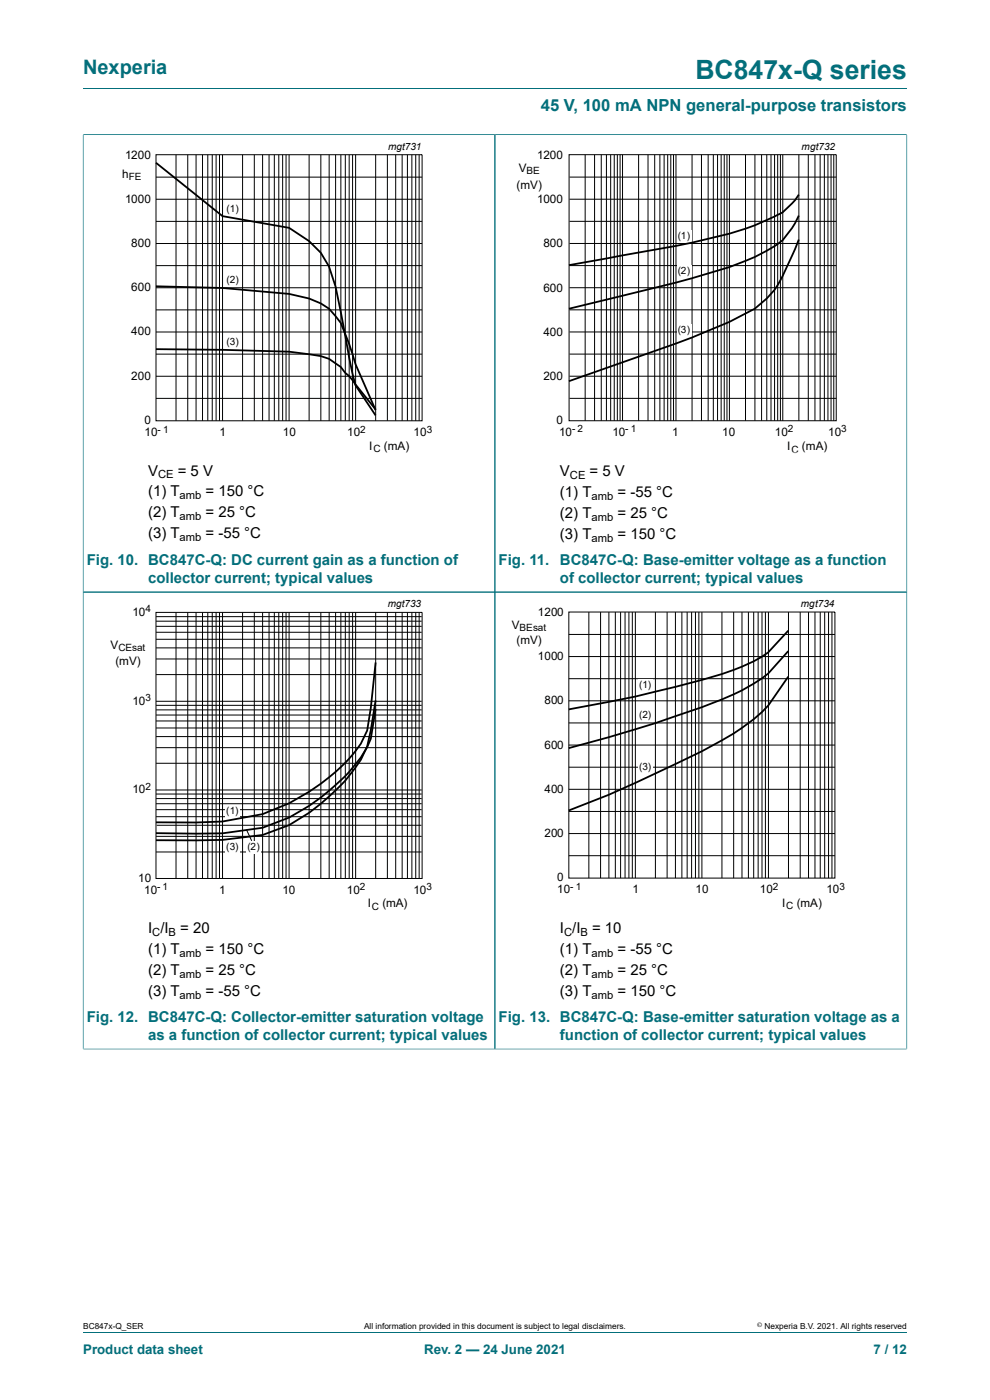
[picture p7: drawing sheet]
<svg xmlns="http://www.w3.org/2000/svg" width="210mm" height="297mm" viewBox="0 0 210 297" stroke-linecap="round" stroke-linejoin="round" font-family="sans-serif">
<path d="M17.6 18.8h174.8M17.6 28.5v97.1h87.4v-97h-87.4" fill="none" stroke="#036f7b" stroke-width=".21"/>
<g fill="none" stroke="#000" stroke-width=".21">
<path d="M33.1 32.8h56.4v56.5h-56.4zM33.1 37.6h56.4M37.3 32.8v56.5M39.8 32.8v56.5M41.6 32.8v56.5M43 32.8v56.5M44.1 32.8v56.5M45 32.8v56.5M45.8 32.8v56.5M46.6 32.8v56.5M47.2 32.8v56.5M51.5 32.8v56.5"/>
<path d="M53.9 32.8v56.5M55.7 32.8v56.5M57.1 32.8v56.5M58.2 32.8v56.5M59.1 32.8v56.5M60 32.8v56.5M60.7 32.8v56.5M61.3 32.8v56.5M65.6 32.8v56.5M68.1 32.8v56.5M69.8 32.8v56.5M71.2 32.8v56.5"/>
<path d="M72.3 32.8v56.5M73.2 32.8v56.5M74.1 32.8v56.5M74.8 32.8v56.5M75.4 32.8v56.5M79.7 32.8v56.5M82.2 32.8v56.5M83.9 32.8v56.5M85.3 32.8v56.5M86.4 32.8v56.5M87.4 32.8v56.5M88.2 32.8v56.5"/>
<path d="M88.9 32.8v56.5M33.1 56.4h56.4M33.1 47h56.4M33.1 51.7h56.4M33.1 42.3h56.4M33.1 70.4h56.4M33.1 79.8h56.4M33.1 65.7h56.4M33.1 75.1h56.4M33.1 61h56.4M33.1 84.5h56.4"/>
</g>
<g fill="#fff">
<path d="M47.9 43.1h3v2.6h-3z"/>
<path d="M47.9 58.3h3v2.6h-3z"/>
<path d="M47.9 71.3h3v2.6h-3z"/>
</g>
<path d="M33.1 34.5l14.1 11.4 14.1 2.4 4.3 2.8 2.4 2.5 1.8 2.9 1.4 4.3 1.1 5.3a185.1 185.1 0 0 0 3.1 15.6l4.3 6.4M33.1 74.1l14.1 .1 14.1 .4 6.7 .9 1.8 .6 2.5 1.7 .9 1.3 1.6 1.5 4.9 6.3M33.1 60.7l14.1 .4 14.1 1.3 4.3 .9 2.4 1.1 1.8 1.1 2.5 3a61.6 61.6 0 0 1 3.1 8.7l4.3 9.8" fill="none" stroke="#000" stroke-width=".38"/>
<path d="M20.4 29.9h81.8v66.3h-81.8z" fill="none" stroke="#fff" stroke-width=".21"/>
<path d="M192.4 28.5v97.1h-87.4v-97h87.4" fill="none" stroke="#036f7b" stroke-width=".21"/>
<g fill="none" stroke="#000" stroke-width=".21">
<path d="M120.7 32.8h56.7v56.5h-56.7zM120.8 37.6h56.6M124.1 32.8v56.5M126.1 32.8v56.5M127.5 32.8v56.5M128.6 32.8v56.5M129.5 32.8v56.5M130.3 32.8v56.5M131 32.8v56.5M131.5 32.8v56.5M132.1 32.8v56.5M135.5 32.8v56.5"/>
<path d="M137.5 32.8v56.5M138.9 32.8v56.5M140 32.8v56.5M140.9 32.8v56.5M141.6 32.8v56.5M142.3 32.8v56.5M142.9 32.8v56.5M143.4 32.8v56.5M146.8 32.8v56.5M148.8 32.8v56.5M150.2 32.8v56.5M151.3 32.8v56.5"/>
<path d="M152.2 32.8v56.5M153 32.8v56.5M153.6 32.8v56.5M154.2 32.8v56.5M154.7 32.8v56.5M158.1 32.8v56.5M160.1 32.8v56.5M161.5 32.8v56.5M162.6 32.8v56.5M163.5 32.8v56.5M164.3 32.8v56.5M165 32.8v56.5"/>
<path d="M165.5 32.8v56.5M166 32.8v56.5M169.5 32.8v56.5M171.5 32.8v56.5M172.9 32.8v56.5M174 32.8v56.5M174.9 32.8v56.5M175.6 32.8v56.5M176.3 32.8v56.5M176.9 32.8v56.5M120.8 56.3h56.6M120.8 47h56.6"/>
<path d="M120.8 51.7h56.6M120.8 42.3h56.6M120.8 70.4h56.6M120.8 79.8h56.6M120.8 65.7h56.6M120.8 75.1h56.6M120.8 61h56.6M120.8 84.5h56.6"/>
</g>
<g fill="#fff">
<path d="M143.6 48.8h3v2.6h-3z"/>
<path d="M143.6 56.2h3v2.6h-3z"/>
<path d="M143.6 68.9h3v2.6h-3z"/>
</g>
<path d="M169.4 41.3a14 14 0 0 1-3.9 4l-1.2 .6a61.2 61.2 0 0 1-17.5 5.6l-26.1 4.7M169.4 45.7l-.7 1.6a12 12 0 0 1-6.1 5.9 64.8 64.8 0 0 1-15.8 5.8l-26.1 6.5M169.4 50.8l-1.4 3.4a37.9 37.9 0 0 1-3.7 7.3l-1.7 1.8-2.5 2.2a96.9 96.9 0 0 1-16.7 7.4l-22.7 8" fill="none" stroke="#000" stroke-width=".38"/>
<path d="M107.8 29.8h81.8v66.3h-81.8z" fill="none" stroke="#fff" stroke-width=".21"/>
<path d="M17.6 222.5h87.4v-96.9h-87.4v97" fill="none" stroke="#036f7b" stroke-width=".21"/>
<g fill="none" stroke="#000" stroke-width=".21">
<path d="M33.1 129.9h56.4v56.5h-56.4zM33.1 139.8h56.3M33.1 137.4h56.3M33.1 135.6h56.3M33.1 134.1h56.3M33.1 132.9h56.3M33.1 131.8h56.3M33.1 130.8h56.3M37.3 129.9v56.5M39.8 129.9v56.5M41.6 129.9v56.5M43 129.9v56.5"/>
<path d="M44.1 129.9v56.5M45 129.9v56.5M45.8 129.9v56.5M46.6 129.9v56.5M47.2 129.9v56.5M51.5 129.9v56.5M53.9 129.9v56.5M55.7 129.9v56.5M57.1 129.9v56.5M58.2 129.9v56.5M59.1 129.9v56.5M60 129.9v56.5"/>
<path d="M60.7 129.9v56.5M61.3 129.9v56.5M65.6 129.9v56.5M68.1 129.9v56.5M69.8 129.9v56.5M71.2 129.9v56.5M72.3 129.9v56.5M73.3 129.9v56.5M74.1 129.9v56.5M74.8 129.9v56.5M75.4 129.9v56.5M79.7 129.9v56.5"/>
<path d="M82.2 129.9v56.5M83.9 129.9v56.5M85.3 129.9v56.5M86.4 129.9v56.5M87.4 129.9v56.5M88.2 129.9v56.5M88.9 129.9v56.5M33.1 158.6h56.3M33.1 156.3h56.3M33.1 154.4h56.3M33.1 152.9h56.3M33.1 151.7h56.3"/>
<path d="M33.1 150.6h56.3M33.1 149.6h56.3M33.1 148.8h56.3M33.1 143.1h56.3M33.1 177.4h56.3M33.1 173.3h56.3M33.1 171.8h56.3M33.1 170.5h56.3M33.1 169.4h56.3M33.1 168.5h56.3M33.1 167.6h56.3M33.1 161.9h56.3"/>
<path d="M33.2 175.1h56.2M33.1 180.7h56.3"/>
</g>
<g fill="#fff">
<path d="M47.8 170.8h3v2.6h-3z"/>
<path d="M52.3 178.5h3v2.6h-3z"/>
<path d="M47.8 178.5h3v2.6h-3z"/>
</g>
<path d="M79.7 148.6l-1 6.3a17.6 17.6 0 0 1-4.6 9.7l-1.8 2a49.6 49.6 0 0 1-11 8.4l-5.6 2.1-8.5 1.1h-14.1M79.7 150.4l-1 6.3a22 22 0 0 1-4.6 7.1l-1.8 1.7a48.4 48.4 0 0 1-11 7.9l-5.6 2.2-8.5 1.2-14.1-.1M79.7 140.5l-1 9.7-.8 4.8a22.6 22.6 0 0 1-5.6 7.8 45.9 45.9 0 0 1-16.6 9.9l-8.5 1.6-5.6 .2h-8.5" fill="none" stroke="#000" stroke-width=".38"/>
<g fill="none" stroke="#000" stroke-width=".21">
<path d="M120.7 129.8h56.4v56.5h-56.4zM120.7 134.6h56.4M120.7 139.3h56.4M124.9 129.9v56.4M127.4 129.9v56.4M129.2 129.9v56.4M130.5 129.9v56.4M131.6 129.9v56.4M132.6 129.9v56.4M133.4 129.9v56.4M134.1 129.9v56.4M134.8 129.9v56.4"/>
<path d="M139 129.9v56.4M141.5 129.9v56.4M143.3 129.9v56.4M144.6 129.9v56.4M145.8 129.9v56.4M146.7 129.9v56.4M147.5 129.9v56.4M148.2 129.9v56.4M148.9 129.9v56.4M153.1 129.9v56.4M155.6 129.9v56.4M157.4 129.9v56.4"/>
<path d="M158.8 129.9v56.4M159.9 129.9v56.4M160.8 129.9v56.4M161.6 129.9v56.4M162.4 129.9v56.4M163 129.9v56.4M167.3 129.9v56.4M169.7 129.9v56.4M171.5 129.9v56.4M172.9 129.9v56.4M174 129.9v56.4M174.9 129.9v56.4"/>
<path d="M175.8 129.9v56.4M176.5 129.9v56.4M120.7 153.4h56.4M120.7 144h56.4M120.7 158.1h56.4M120.7 148.7h56.4M52.3 176l1.1 2.4M120.7 167.4h56.4M120.7 176.8h56.4M120.7 162.8h56.4M120.7 172.1h56.4M120.7 181.5h56.4"/>
</g>
<path d="M20.4 127h81.8v66.3h-81.8z" fill="none" stroke="#fff" stroke-width=".21"/>
<path d="M192.4 222.5h-87.4v-96.9h87.4v97" fill="none" stroke="#036f7b" stroke-width=".21"/>
<g fill="#fff">
<path d="M135.4 144.2h3v2.6h-3z"/>
<path d="M135.4 150.5h3v2.6h-3z"/>
<path d="M135.4 161.6h3v2.6h-3z"/>
</g>
<path d="M167.2 133.8l-4.2 4.6a42.8 42.8 0 0 1-14.1 5.8l-5.6 1.5a245.8 245.8 0 0 1-22.6 4.8M167.2 138.1l-4.2 4.8a37.8 37.8 0 0 1-9.9 5.5l-4.2 1.6a297.6 297.6 0 0 1-28.2 8.7M167.2 143.5l-4.2 6.2a36.6 36.6 0 0 1-9.9 7.4 293.8 293.8 0 0 1-32.4 14.8" fill="none" stroke="#000" stroke-width=".38"/>
<path d="M107.8 126.8h81.8v66.4h-81.8z" fill="none" stroke="#fff" stroke-width=".21"/>
<path d="M17.6 28.6v193.9M17.7 28.6h174.6M105 28.6v193.9M192.4 28.6v193.9M17.7 125.6h174.6M17.7 222.5h174.6M17.6 282.6h174.8" fill="none" stroke="#036f7b" stroke-width=".21"/>
<text font-size="5.6" fill="#036f7b" x="147.5" y="16.8">BC847x-Q series</text>
<text font-size="4.2" fill="#036f7b" x="17.6" y="15.6">Nexperia</text>
<text font-size="3.5" fill="#036f7b" x="114.7" y="23.7">45 V, 100 mA NPN general-purpose transistors</text>
<g font-size="3.2">
<text x="31.4" y="100.9">V</text>
<text x="37.7" y="100.9">= 5 V</text>
<text x="118.8" y="101">V</text>
<text x="125.1" y="101">= 5 V</text>
<text x="31.4" y="105.3">(1) T</text>
<text x="43.6" y="105.3">= 150 °C</text>
<text x="118.8" y="105.5">(1) T</text>
<text x="131" y="105.5">= -55 °C</text>
<text x="31.4" y="109.8">(2) T</text>
<text x="43.6" y="109.8">= 25 °C</text>
<text x="118.8" y="109.9">(2) T</text>
<text x="131" y="109.9">= 25 °C</text>
<text x="31.4" y="114.2">(3) T</text>
<text x="43.6" y="114.2">= -55 °C</text>
<text x="118.8" y="114.3">(3) T</text>
<text x="131" y="114.3">= 150 °C</text>
<text x="31.4" y="198">I /I</text>
<text x="38.2" y="198">= 20</text>
<text x="118.8" y="197.9">I /I</text>
<text x="125.6" y="197.9">= 10</text>
<text x="31.4" y="202.4">(1) T</text>
<text x="43.6" y="202.4">= 150 °C</text>
<text x="118.8" y="202.3">(1) T</text>
<text x="131" y="202.3">= -55 °C</text>
<text x="31.4" y="206.9">(2) T</text>
<text x="43.6" y="206.9">= 25 °C</text>
<text x="118.8" y="206.8">(2) T</text>
<text x="131" y="206.8">= 25 °C</text>
<text x="31.4" y="211.3">(3) T</text>
<text x="43.6" y="211.3">= -55 °C</text>
<text x="118.8" y="211.2">(3) T</text>
<text x="131" y="211.2">= 150 °C</text>
</g>
<g font-size="3.2" fill="#036f7b">
<text x="18.4" y="119.8">Fig. 10. BC847C-Q: DC current gain as a function of</text>
<text x="105.8" y="119.9">Fig. 11.</text>
<text x="118.8" y="119.9">BC847C-Q: Base-emitter voltage as a function</text>
<text x="31.4" y="123.6">collector current; typical values</text>
<text x="118.8" y="123.7">of collector current; typical values</text>
<text x="18.4" y="216.9">Fig. 12. BC847C-Q: Collector-emitter saturation voltage</text>
<text x="31.4" y="220.7">as a function of collector current; typical values</text>
<text x="105.8" y="216.8">Fig. 13. BC847C-Q: Base-emitter saturation voltage as a</text>
<text x="118.8" y="220.6">function of collector current; typical values</text>
</g>
<g font-size="2.8" fill="#036f7b">
<text x="17.6" y="287.2">Product data sheet</text>
<text x="90" y="287.2">Rev. 2 — 24 June 2021</text>
<text x="185.3" y="287.2">7 / 12</text>
</g>
<g font-size="2.5">
<text x="26.5" y="33.7">1200</text>
<text x="113.9" y="33.7">1200</text>
<text x="25.9" y="37.7">h</text>
<text x="109.6" y="40">(mV)</text>
<text x="110" y="36.5">V</text>
<text x="26.5" y="43.1">1000</text>
<text x="113.9" y="43.1">1000</text>
<text x="27.8" y="52.4">800</text>
<text x="115.3" y="52.5">800</text>
<text x="27.8" y="61.8">600</text>
<text x="115.3" y="61.9">600</text>
<text x="27.8" y="71.1">400</text>
<text x="115.3" y="71.2">400</text>
<text x="27.8" y="80.5">200</text>
<text x="115.3" y="80.6">200</text>
<text x="30.6" y="89.9">0</text>
<text x="118" y="89.9">0</text>
<text x="30.6" y="92.5">10</text>
<text x="46.6" y="92.5">1</text>
<text x="60" y="92.5">10</text>
<text x="73.6" y="92.5">10</text>
<text x="78.3" y="95.4">I</text>
<text x="81.4" y="95.4">(mA)</text>
<text x="87.7" y="92.5">10</text>
<text x="118.6" y="92.4">10</text>
<text x="129.9" y="92.4">10</text>
<text x="142.6" y="92.4">1</text>
<text x="153.2" y="92.4">10</text>
<text x="164.4" y="92.4">10</text>
<text x="167" y="95.5">I</text>
<text x="170.1" y="95.5">(mA)</text>
<text x="175.7" y="92.4">10</text>
<text x="28.1" y="130.7">10</text>
<text x="114.1" y="130.7">1200</text>
<text x="23.5" y="137.6">V</text>
<text x="108.6" y="133.3">V</text>
<text x="109.6" y="136.5">(mV)</text>
<text x="24.5" y="141.2">(mV)</text>
<text x="114.1" y="140.1">1000</text>
<text x="28.1" y="149.5">10</text>
<text x="115.5" y="149.4">800</text>
<text x="115.5" y="158.8">600</text>
<text x="28.1" y="168.3">10</text>
<text x="115.5" y="168.1">400</text>
<text x="115.5" y="177.5">200</text>
<text x="29.3" y="187.1">10</text>
<text x="30.6" y="189.6">10</text>
<text x="46.5" y="189.6">1</text>
<text x="59.9" y="189.6">10</text>
<text x="73.6" y="189.6">10</text>
<text x="87.7" y="189.6">10</text>
<text x="118.2" y="189.5">10</text>
<text x="118.2" y="186.9">0</text>
<text x="134.1" y="189.5">1</text>
<text x="147.5" y="189.5">10</text>
<text x="161.2" y="189.5">10</text>
<text x="175.3" y="189.5">10</text>
<text x="78" y="192.5">I</text>
<text x="81.1" y="192.5">(mA)</text>
<text x="165.9" y="192.4">I</text>
<text x="169" y="192.4">(mA)</text>
</g>
<g font-size="2.4">
<text x="33.5" y="101.5">CE</text>
<text x="120.9" y="101.6">CE</text>
<text x="38.1" y="105.9">amb</text>
<text x="125.5" y="106.1">amb</text>
<text x="38.1" y="110.4">amb</text>
<text x="125.5" y="110.5">amb</text>
<text x="38.1" y="114.8">amb</text>
<text x="125.5" y="115">amb</text>
<text x="32.3" y="198.6">C</text>
<text x="35.8" y="198.6">B</text>
<text x="38.1" y="203">amb</text>
<text x="119.7" y="198.5">C</text>
<text x="123.1" y="198.5">B</text>
<text x="125.5" y="203">amb</text>
<text x="38.1" y="207.5">amb</text>
<text x="125.5" y="207.4">amb</text>
<text x="38.1" y="211.9">amb</text>
<text x="125.5" y="211.8">amb</text>
</g>
<g font-size="2.1">
<text x="82.3" y="31.8">mgt731</text>
<text x="170" y="31.8">mgt732</text>
<text x="27.3" y="38.2">FE</text>
<text x="111.7" y="37">BE</text>
<text x="48" y="45">(1)</text>
<text x="143.8" y="50.6">(1)</text>
<text x="143.8" y="58">(2)</text>
<text x="48" y="60.1">(2)</text>
<text x="143.8" y="70.7">(3)</text>
<text x="48" y="73.1">(3)</text>
<text x="33.4" y="91.8">- 1</text>
<text x="76.4" y="91.8">2</text>
<text x="79.2" y="95.9">C</text>
<text x="90.5" y="91.8">3</text>
<text x="121.3" y="91.6">- 2</text>
<text x="132.6" y="91.6">- 1</text>
<text x="167.1" y="91.6">2</text>
<text x="178.4" y="91.6">3</text>
<text x="167.9" y="96">C</text>
<text x="30.9" y="129.9">4</text>
<text x="82.3" y="128.8">mgt733</text>
<text x="169.9" y="128.8">mgt734</text>
<text x="110.2" y="133.9">BEsat</text>
<text x="25.1" y="138.1">CEsat</text>
<text x="30.9" y="148.8">3</text>
<text x="135.6" y="146">(1)</text>
<text x="135.6" y="152.3">(2)</text>
<text x="30.9" y="167.6">2</text>
<text x="135.6" y="163.4">(3)</text>
<text x="48" y="172.7">(1)</text>
<text x="48" y="180.4">(3)</text>
<text x="52.5" y="180.4">(2</text>
<text x="54.4" y="180.4">)</text>
<text x="33.4" y="188.9">- 1</text>
<text x="76.3" y="188.9">2</text>
<text x="90.4" y="188.9">3</text>
<text x="120.9" y="188.8">- 1</text>
<text x="163.9" y="188.8">2</text>
<text x="178.1" y="188.8">3</text>
<text x="78.9" y="193">C</text>
<text x="166.8" y="192.9">C</text>
</g>
<g font-size="1.8">
<text x="17.6" y="282">BC847x-Q_SER</text>
<text x="77.2" y="282">All information provided in this document is subject to legal disclaimers.</text>
<text x="162.2" y="282">Nexperia B.V. 2021. All rights reserved</text>
</g>
<text font-size="1.4" x="160.6" y="281.6">©</text>
</svg>
